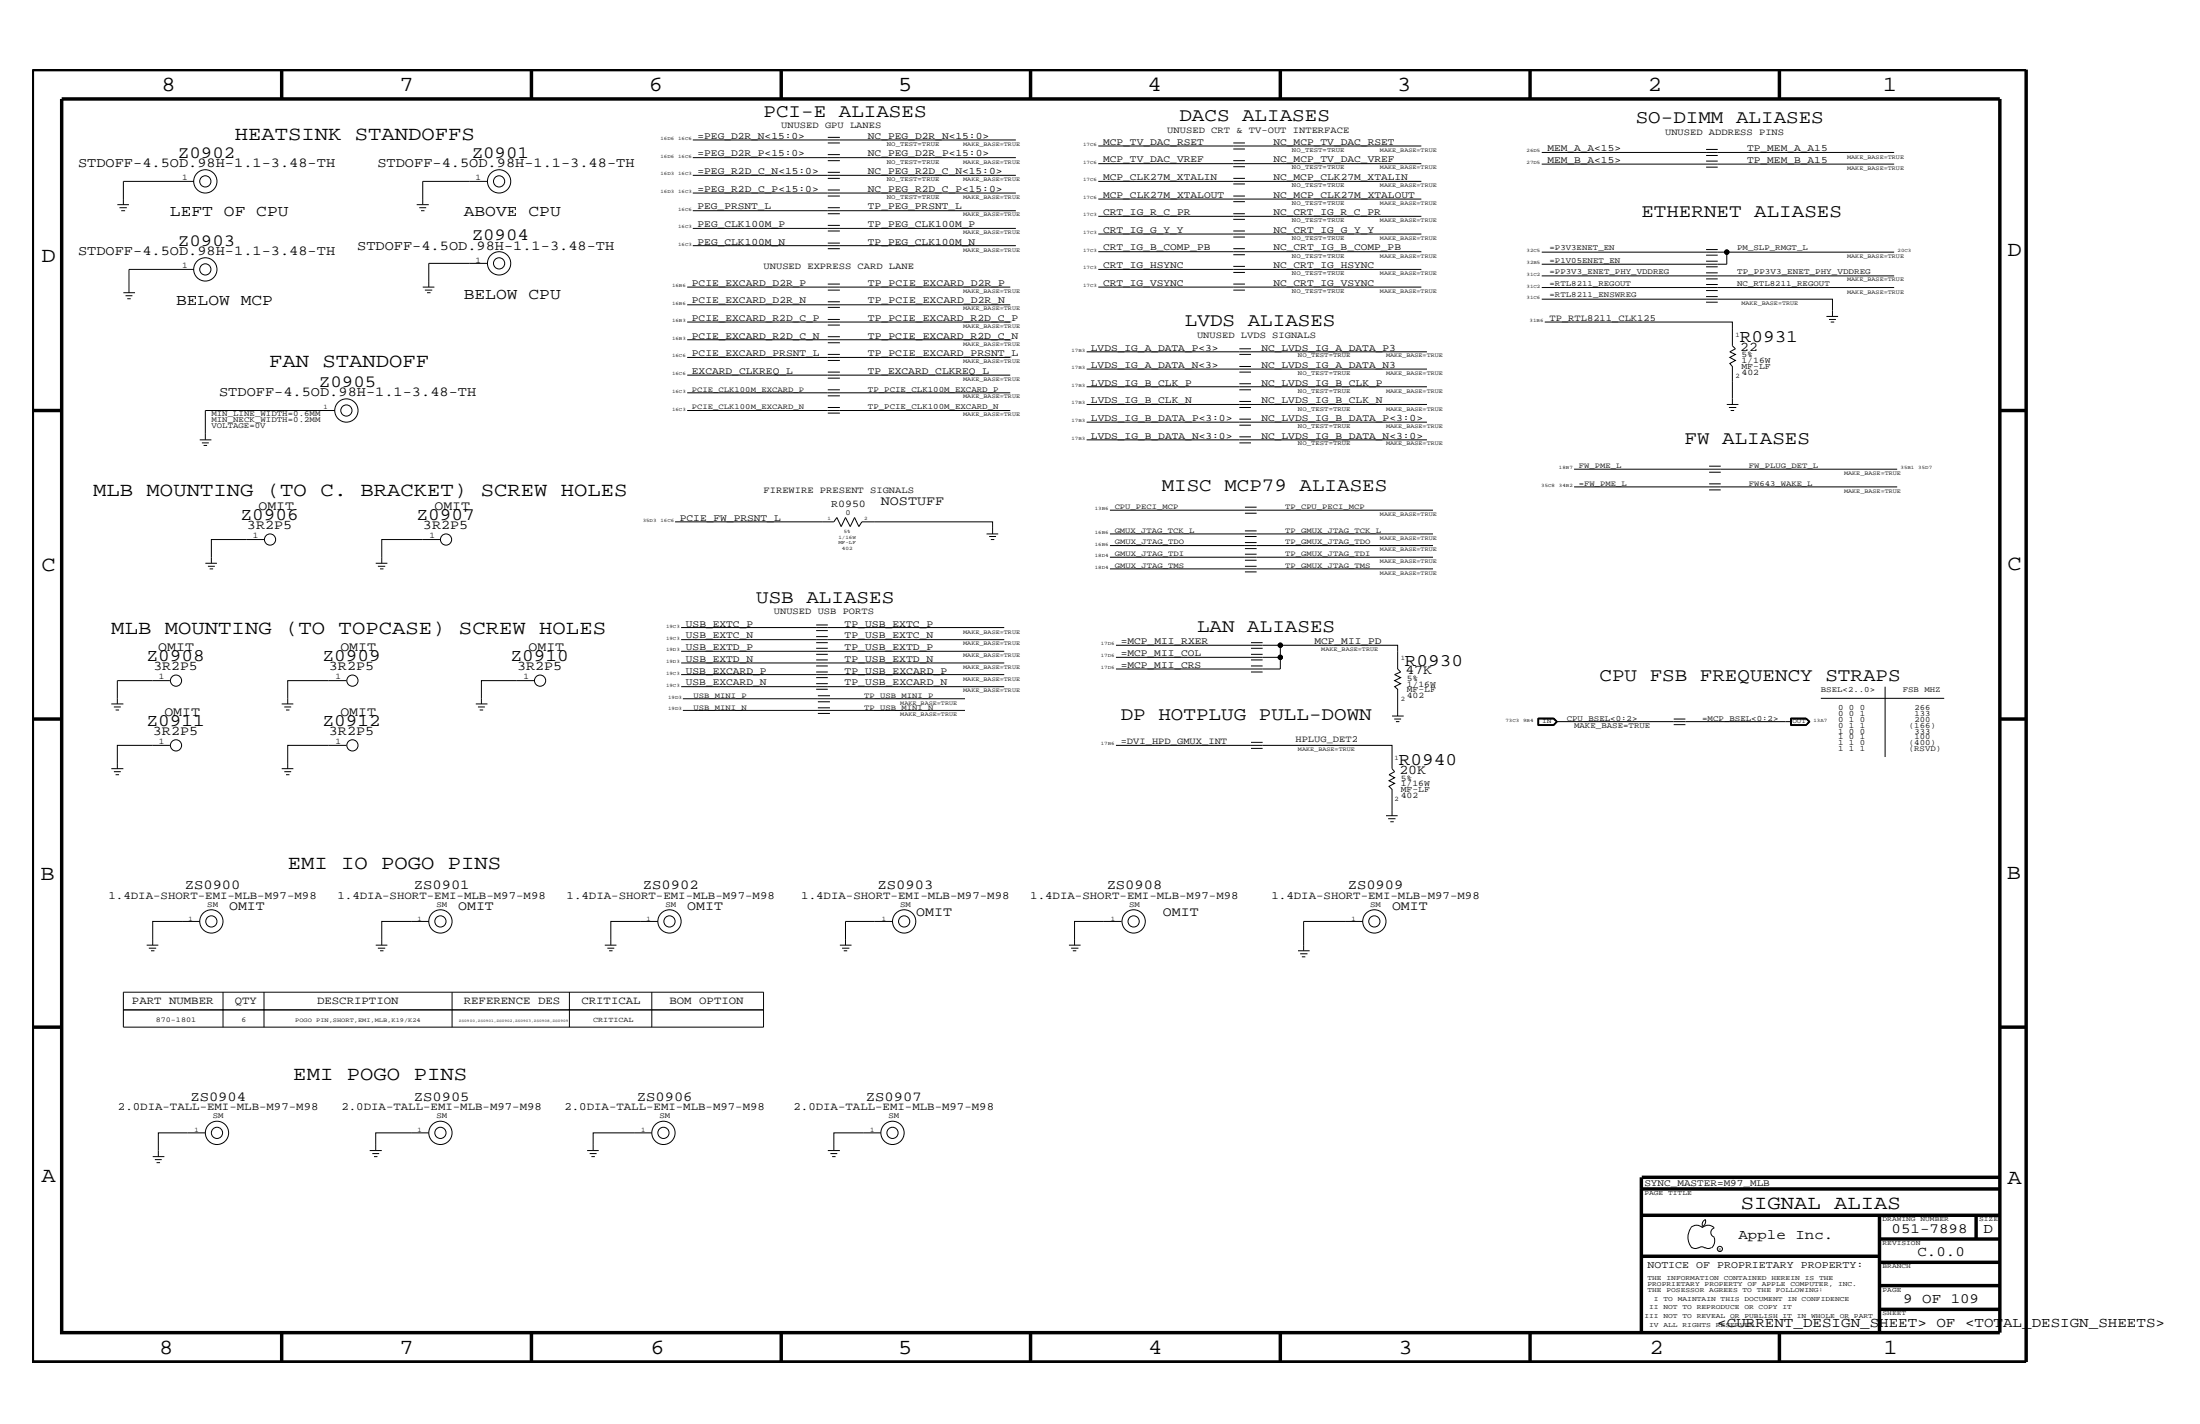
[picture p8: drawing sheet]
<svg xmlns="http://www.w3.org/2000/svg" width="432mm" height="279mm" viewBox="0 0 432 279" stroke-linecap="round" stroke-linejoin="round" font-family="sans-serif">
<g fill="none" stroke="#000" stroke-width=".2">
<path d="M38 35.6h-13.8v4.6M95.7 35.6h-12.7v4.6M136 30.9h63.4M136 37.9h63.4M136 27.5h63.4M136 34.4h63.4M162.5 31.5h2.3M162.5 30.3h2.3M162.5 38.5h2.3M162.5 37.3h2.3M162.5 28.1h2.3M162.5 27h2.3"/>
<path d="M162.5 35h2.3M162.5 33.8h2.3M215.6 35.6h63.4M215.6 39.1h63.4M215.6 32.1h63.4M215.6 28.6h63.4M242.1 31.5h2.2M242.1 38.5h2.2M242.1 28.1h2.2M242.1 35h2.2M242.1 39.6h2.2M242.1 36.1h2.2"/>
<path d="M242.1 32.7h2.2M242.1 29.2h2.2M302.6 29.9h69.2M302.6 32.2h69.2M334.9 30.5h2.2M334.9 29.3h2.2M334.9 32.8h2.2M334.9 31.6h2.2M23 40.2h2.3M23.5 40.8h1.4M23.8 41.3h.8M24.2 57.4h2.3"/>
<path d="M24.6 58h1.4M25 58.6h.7M38 52.9h-12.7v4.5M81.8 40.2h2.4M82.3 40.8h1.4M82.6 41.3h.7M83 56.3h2.3M83.4 56.9h1.4M83.8 57.4h.7M95.7 51.7h-11.5v4.6M134.9 56.3h63.4M134.9 59.8h63.4"/>
<path d="M136 41.3h63.4M136 44.8h63.4M136 48.2h63.4M162.5 40.8h2.3M162.5 56.9h2.3M162.5 41.9h2.3M162.5 59.2h2.3M162.5 55.7h2.3M162.5 45.3h2.3M162.5 44.2h2.3M162.5 48.8h2.3M162.5 47.7h2.3"/>
<path d="M215.6 56.3h63.4M215.6 52.9h63.4M215.6 49.4h63.4M215.6 45.9h63.4M215.6 42.4h63.4M242.1 56.9h2.2M242.1 41.9h2.2M242.1 55.7h2.2M242.1 45.3h2.2M242.1 48.8h2.2M242.1 50h2.2M242.1 53.5h2.2"/>
<path d="M242.1 52.3h2.2M242.1 46.5h2.2M242.1 43h2.2M302.6 58.7h57.1v3.4M302.6 49.5h69.2M302.6 56.4h69.2M302.6 54.1h69.2M334.9 50.1h2.2M334.9 49h2.2M334.9 52.4h2.2M334.9 51.3h2.2M334.9 59.3h2.2"/>
<path d="M334.9 58.2h2.2M334.9 57h2.2M334.9 55.8h2.2M334.9 54.7h2.2M334.9 53.5h2.2M338.9 49.5v2.3h-36.3M134.9 73.6h63.4M134.9 70.1h63.4M134.9 77.1h63.4M134.9 63.2h63.4M134.9 66.7h63.4M162.5 74.2h2.3"/>
<path d="M162.5 73h2.3M162.5 70.7h2.3M162.5 69.5h2.3M162.5 60.3h2.3M162.5 77.7h2.3M162.5 76.5h2.3M162.5 80h2.3M162.5 63.8h2.3M162.5 62.7h2.3M162.5 67.3h2.3M162.5 66.1h2.3M213.3 79.4h66.8"/>
<path d="M213.3 69h66.8M213.3 75.9h66.8M213.3 72.4h66.8M243.2 73h2.3M243.2 69.5h2.3M243.2 76.5h2.3M243.2 80h2.3M243.2 78.8h2.3M243.2 68.4h2.3M243.2 75.3h2.3M243.2 71.9h2.3M303.2 63.2h36.8v4.6l.6 .6-1.1 .6 1.1 .5-1.1 .6 1.1 .6-1.1 .6 .5 .6v7.5"/>
<path d="M338.9 79.4h2.3M339.3 80h1.5M358.5 62.1h2.3M359 62.7h1.3M359.3 63.2h.7M39.2 86.3h2.3M39.6 86.9h1.4M40 87.4h.6M65.7 80.5h-25.4v5.8M134.9 80.5h63.4M162.5 81.1h2.3M213.3 86.3h66.8"/>
<path d="M213.3 82.8h66.8M243.2 86.9h2.3M243.2 85.7h2.3M243.2 83.4h2.3M243.2 82.2h2.3M244.3 99.5h2.3M308.9 92.1h63.5M308.9 95.5h63.5M335.4 92.7h2.3M335.4 91.5h2.3M335.4 96.1h2.3M335.4 94.9h2.3"/>
<path d="M339.7 80.5h.7M40.3 110.5h2.3M40.8 111.1h1.4M41.1 111.6h.7M51.8 105.9h-10.3v4.6M73.7 110.5h2.3M74.2 111.1h1.4M74.6 111.6h.7M86.4 105.9h-11.5v4.6M132.5 102.4h31.2l.6-.9 .8 1.8 .8-1.8 1 1.8 .8-1.8 .9 1.8 .6-.9h25.6v2.4M193.6 104.8h2.3M194.1 105.3h1.4"/>
<path d="M194.5 105.9h.7M217.8 104.8h63.5M217.8 107h63.5M217.8 111.6h63.5M217.8 109.3h63.5M217.8 100.1h63.5M244.3 105.3h2.3M244.3 104.2h2.3M244.3 107.6h2.3M244.3 106.5h2.3M244.3 112.2h2.3M244.3 111.1h2.3"/>
<path d="M244.3 109.9h2.3M244.3 108.7h2.3M244.3 100.7h2.3M21.8 138.1h2.4M22.4 138.7h1.3M22.7 139.3h.7M33.4 133.5h-10.4v4.6M55.3 138.1h2.3M55.8 138.7h1.4M56.1 139.3h.7M68 133.5h-11.5v4.6M93.4 138.1h2.3"/>
<path d="M93.8 138.7h1.4M94.1 139.3h.7M104.9 133.5h-10.4v4.6M133.7 123.1h63.4M133.7 125.5h63.4M133.7 127.8h63.4M133.7 130.1h63.4M133.7 132.4h63.4M133.7 134.7h63.4M134 137.1h55.4M134 139.4h55.4M160.2 123.7h2.3"/>
<path d="M160.2 122.6h2.3M160.2 126.1h2.3M160.2 124.9h2.3M160.2 128.4h2.3M160.2 127.2h2.3M160.2 130.7h2.3M160.2 129.5h2.3M160.2 133h2.3M160.2 131.9h2.3M160.2 135.2h2.3M160.2 134.1h2.3M160.5 137.7h2.4"/>
<path d="M160.5 136.5h2.4M160.5 140h2.4M160.5 138.9h2.4M219 129h32.3v2.3h-32.3M219 126.6h32.3v2.4M245.5 126.1h2.3M245.5 128.4h2.3M245.5 127.2h2.3M245.5 130.7h2.3M245.5 129.5h2.3M245.5 131.9h2.3M251.3 126.6h23v4.7l.6 .6-1.2 .5 1.2 .6-1.2 .5 1.2 .6-1.2 .6 .6 .5v5.3"/>
<path d="M357.4 137h24.2M370 134.7v13.8M21.8 150.8h2.4M22.4 151.4h1.3M22.7 152h.7M33.4 146.2h-10.4v4.6M55.3 150.8h2.3M55.8 151.4h1.4M56.1 152h.7M68 146.2h-11.5v4.6M219 146.2h54.2v4.6l.5 .6-1.1 .6 1.1 .6-1.1 .6 1.1 .5-1.1 .6 .6 .6v5.1M245.5 146.8h2.3"/>
<path d="M245.5 145.7h2.3M273.2 140.5h2.3M273.6 141.1h1.4M274 141.6h.7M301.8 140.9h3.2l.6 .7-.6 .8h-3.2zM301.9 140.9v1.4h3.1l.6-.7M301.9 141h3l.7 .6-.7 .7M302 141.1h2.9l.6 .5-.6 .6h-2.9zM305.5 141.6h46.1M328.5 141.1h2.3M328.5 142.2h2.3M351.5 140.9h3l.8 .7-.8 .8h-3z"/>
<path d="M351.5 142.3h3M351.5 142.3v-1.3h3l.6 .6-.6 .7M351.6 141.1h2.9l.5 .5-.5 .6h-2.9zM354.5 140.9l.7 .7-.7 .7M272 160h2.3M272.5 160.6h1.4M272.9 161.2h.7M24.2 194.7h125.7v6.8h-125.7zM24.2 198.1h125.7M28.8 185.4h2.3M29.2 186h1.4M29.6 186.5h.7"/>
<path d="M39.2 180.8h-9.2v4.6M43.8 194.7v6.8M51.8 194.7v6.8M73.7 185.4h2.3M74.2 186h1.4M74.6 186.5h.7M84.2 180.8h-9.3v4.6M88.7 194.7v6.8M111.8 194.7v6.8M118.7 185.4h2.3M119.2 186h1.4M119.5 186.5h.7"/>
<path d="M127.9 194.7v6.8M129.1 180.8h-9.2v4.6M164.8 185.4h2.3M165.3 186h1.4M165.6 186.5h.7M175.2 180.8h-9.3v4.6M209.8 185.4h2.3M210.2 186h1.5M210.6 186.5h.6M220.1 180.8h-9.2v4.6M254.8 186.5h2.2M255.2 187.1h1.4"/>
<path d="M255.5 187.7h.7M267.5 180.8h-11.6v5.7M30 226.9h2.3M30.4 227.5h1.4M30.7 228.1h.7M40.3 222.3h-9.2v4.6M72.6 225.7h2.3M73.1 226.3h1.3M73.4 226.9h.7M84.2 222.3h-10.5v3.4M115.2 225.7h2.3M115.7 226.3h1.4"/>
<path d="M116.1 226.9h.7M127.9 222.3h-11.5v3.4M162.5 225.7h2.3M163 226.3h1.3M163.3 226.9h.7M172.9 222.3h-9.2v3.4M334.7 239.3l.1 .3a1.19 1.19 0 0 1-.6 1.1M334.8 239.3a1.02 1.02 0 0 0-.6 1.3M331.8 240.9a1.61 1.61 0 0 1 2.4 0M331.9 241a3.1 3.1 0 0 0 .2 3.9M332.1 244.8l.6 .2 .7-.2M333.4 244.9l.6-.3 .7 .3"/>
<path d="M334.1 240.9a1.61 1.61 0 0 1 2.3 0M334.6 244.8l.7 .2 .6-.2M336.4 242.8l.2 .6a1.95 1.95 0 0 1-.6 1.4M336.5 240.9a.93 .93 0 0 0-.7 .9 .93 .93 0 0 0 .7 .9"/>
<circle cx="40.3" cy="35.6" r="2.29"/>
<circle cx="40.3" cy="35.6" r="1.1"/>
<circle cx="98" cy="35.6" r="2.29"/>
<circle cx="98" cy="35.6" r="1.1"/>
<circle cx="40.3" cy="52.9" r="2.29"/>
<circle cx="40.3" cy="52.9" r="1.1"/>
<circle cx="98" cy="51.7" r="2.29"/>
<circle cx="98" cy="51.7" r="1.1"/>
<circle cx="338.9" cy="49.5" r=".42"/>
<circle cx="68" cy="80.5" r="2.29"/>
<circle cx="68" cy="80.5" r="1.1"/>
<circle cx="53" cy="105.9" r="1.1"/>
<circle cx="87.5" cy="105.9" r="1.1"/>
<circle cx="34.5" cy="133.5" r="1.1"/>
<circle cx="69.2" cy="133.5" r="1.1"/>
<circle cx="106" cy="133.5" r="1.1"/>
<circle cx="251.3" cy="126.6" r=".42"/>
<circle cx="251.3" cy="129" r=".42"/>
<circle cx="34.5" cy="146.2" r="1.1"/>
<circle cx="69.2" cy="146.2" r="1.1"/>
<circle cx="41.5" cy="180.8" r="2.29"/>
<circle cx="41.5" cy="180.8" r="1.1"/>
<circle cx="86.4" cy="180.8" r="2.29"/>
<circle cx="86.4" cy="180.8" r="1.1"/>
<circle cx="131.4" cy="180.8" r="2.29"/>
<circle cx="131.4" cy="180.8" r="1.1"/>
<circle cx="177.5" cy="180.8" r="2.29"/>
<circle cx="177.5" cy="180.8" r="1.1"/>
<circle cx="222.5" cy="180.8" r="2.29"/>
<circle cx="222.5" cy="180.8" r="1.1"/>
<circle cx="269.7" cy="180.8" r="2.29"/>
<circle cx="269.7" cy="180.8" r="1.1"/>
<circle cx="42.6" cy="222.3" r="2.29"/>
<circle cx="42.6" cy="222.3" r="1.1"/>
<circle cx="86.4" cy="222.3" r="2.29"/>
<circle cx="86.4" cy="222.3" r="1.1"/>
<circle cx="130.2" cy="222.3" r="2.29"/>
<circle cx="130.2" cy="222.3" r="1.1"/>
<circle cx="175.2" cy="222.3" r="2.29"/>
<circle cx="175.2" cy="222.3" r="1.1"/>
<circle cx="337.6" cy="245.1" r=".51"/>
</g>
<g fill="none" stroke="#000" stroke-width=".68" stroke-linecap="butt">
<path d="M6.4 13.7h391.3v253.5h-391.3zM12.1 19.4h380.4v242.1h-380.4zM55.3 13.7v5.7M104.3 13.7v5.7M153.3 13.7v5.7M202.3 13.7v5.7M251.3 13.7v5.7M300.3 13.7v5.7M349.3 13.7v5.7M6.4 80.5h5.7M392.5 80.5h5.2M6.4 141.1h5.7"/>
<path d="M392.5 141.1h5.2M6.4 201.5h5.7M392.5 201.5h5.2M322.2 231v30.5M322.2 233.3h70.3M322.2 238.4h70.3M322.2 231h70.3M368.9 238.4v23.1M387.9 238.4v4.7M322.2 246.5h46.7M368.9 256.9h23.6M368.9 252.3h23.6"/>
<path d="M368.9 247.7h23.6M368.9 243.1h23.6M55.3 261.5v5.7M104.3 261.5v5.7M153.3 261.5v5.7M202.3 261.7v5.5M251.3 261.5v5.7M300.3 261.5v5.7M349.3 261.5v5.7"/>
</g>
<g fill="#000">
<circle cx="338.9" cy="49.5" r=".42"/>
<circle cx="251.3" cy="126.6" r=".42"/>
<circle cx="251.3" cy="129" r=".42"/>
</g>
<g font-size="4.2">
<text x="31.7" y="17.8">8</text>
<text x="78.4" y="17.8">7</text>
<text x="127.3" y="17.8">6</text>
<text x="176.3" y="17.8">5</text>
<text x="225.2" y="17.8">4</text>
<text x="274.2" y="17.8">3</text>
<text x="323.4" y="17.8">2</text>
<text x="369.6" y="17.8">1</text>
<text x="8.1" y="51.3">D</text>
<text x="394" y="50.3">D</text>
<text x="8.1" y="112.1">C</text>
<text x="394" y="111.9">C</text>
<text x="8" y="172.7">B</text>
<text x="393.9" y="172.5">B</text>
<text x="8.1" y="232">A</text>
<text x="394" y="232.4">A</text>
<text x="31.2" y="265.6">8</text>
<text x="78.4" y="265.6">7</text>
<text x="127.7" y="265.6">6</text>
<text x="176.3" y="265.6">5</text>
<text x="225.4" y="265.6">4</text>
<text x="274.5" y="265.6">3</text>
<text x="323.8" y="265.6">2</text>
<text x="369.7" y="265.6">1</text>
</g>
<g font-size="3.9">
<text x="46.1" y="27.5">HEATSINK STANDOFFS</text>
<text x="52.8" y="71.9">FAN STANDOFF</text>
<text x="18.3" y="97.3">MLB MOUNTING (TO C. BRACKET) SCREW HOLES</text>
<text x="21.8" y="124.3">MLB MOUNTING (TO TOPCASE) SCREW HOLES</text>
<text x="56.5" y="170.5">EMI IO POGO PINS</text>
<text x="57.6" y="211.9">EMI POGO PINS</text>
<text x="341.7" y="237.3">SIGNAL ALIAS</text>
</g>
<g font-size="3.7">
<text x="149.9" y="22.9">PCI-E ALIASES</text>
<text x="231.5" y="23.7">DACS ALIASES</text>
<text x="321.1" y="24.2">SO-DIMM ALIASES</text>
<text x="322.2" y="42.6">ETHERNET ALIASES</text>
<text x="232.6" y="64">LVDS ALIASES</text>
<text x="330.6" y="87.1">FW ALIASES</text>
<text x="228" y="96.3">MISC MCP79 ALIASES</text>
<text x="148.4" y="118.2">USB ALIASES</text>
<text x="234.9" y="124">LAN ALIASES</text>
<text x="313.9" y="133.5">CPU FSB FREQUENCY STRAPS</text>
<text x="220" y="141.3">DP HOTPLUG PULL-DOWN</text>
</g>
<g font-size="3.5">
<text x="341.5" y="67.2">R0931</text>
<text x="47.2" y="102.1">Z0906</text>
<text x="81.7" y="102.1">Z0907</text>
<text x="28.7" y="129.7">Z0908</text>
<text x="63.3" y="129.7">Z0909</text>
<text x="100.2" y="129.7">Z0910</text>
<text x="275.8" y="130.6">R0930</text>
<text x="28.7" y="142.4">Z0911</text>
<text x="63.3" y="142.4">Z0912</text>
<text x="274.6" y="150.1">R0940</text>
</g>
<g font-size="3.4">
<text x="34.9" y="30.9">Z0902</text>
<text x="92.6" y="30.9">Z0901</text>
<text x="92.6" y="47.1">Z0904</text>
<text x="34.9" y="48.2">Z0903</text>
<text x="62.6" y="75.9">Z0905</text>
</g>
<g font-size="3.1">
<text x="33.4" y="42.4">LEFT OF CPU</text>
<text x="91" y="42.4">ABOVE CPU</text>
<text x="34.5" y="59.8">BELOW MCP</text>
<text x="91" y="58.6">BELOW CPU</text>
</g>
<g font-size="2.8">
<text x="341.2" y="243.1">Apple Inc.</text>
<text x="371.3" y="241.9">051-7898</text>
<text x="389.3" y="241.9">D</text>
<text x="376.3" y="246.5">C.0.0</text>
<text x="373.5" y="255.7">9 OF 109</text>
<text x="337.1" y="260.4">&lt;CURRENT_DESIGN_SHEET&gt; OF &lt;TOTAL_DESIGN_SHEETS&gt;</text>
</g>
<g font-size="2.7">
<text x="15.3" y="32.8">STDOFF-4.5OD.98H-1.1-3.48-TH</text>
<text x="74.1" y="32.8">STDOFF-4.5OD.98H-1.1-3.48-TH</text>
<text x="15.3" y="50.1">STDOFF-4.5OD.98H-1.1-3.48-TH</text>
<text x="70.1" y="49">STDOFF-4.5OD.98H-1.1-3.48-TH</text>
<text x="43" y="77.8">STDOFF-4.5OD.98H-1.1-3.48-TH</text>
<text x="36.3" y="174.4">ZS0900</text>
<text x="81.2" y="174.4">ZS0901</text>
<text x="126.2" y="174.4">ZS0902</text>
<text x="172.3" y="174.4">ZS0903</text>
<text x="217.2" y="174.4">ZS0908</text>
<text x="264.5" y="174.4">ZS0909</text>
<text x="37.4" y="216">ZS0904</text>
<text x="81.2" y="216">ZS0905</text>
<text x="125" y="216">ZS0906</text>
<text x="170" y="216">ZS0907</text>
</g>
<g font-size="2.6">
<text x="341.5" y="68.9">22</text>
<text x="50.7" y="100.1">OMIT</text>
<text x="85.3" y="100.1">OMIT</text>
<text x="172.9" y="99">NOSTUFF</text>
<text x="48.5" y="103.8">3R2P5</text>
<text x="83" y="103.8">3R2P5</text>
<text x="30.1" y="131.5">3R2P5</text>
<text x="31.1" y="127.8">OMIT</text>
<text x="64.6" y="131.5">3R2P5</text>
<text x="66.8" y="127.8">OMIT</text>
<text x="101.5" y="131.5">3R2P5</text>
<text x="103.7" y="127.8">OMIT</text>
<text x="275.8" y="132.3">47K</text>
<text x="32.3" y="140.5">OMIT</text>
<text x="66.8" y="140.5">OMIT</text>
<text x="30" y="144.1">3R2P5</text>
<text x="64.6" y="144.1">3R2P5</text>
<text x="274.7" y="151.9">20K</text>
<text x="45" y="178.5">OMIT</text>
<text x="89.9" y="178.5">OMIT</text>
<text x="134.9" y="178.5">OMIT</text>
<text x="179.8" y="179.7">OMIT</text>
<text x="228.3" y="179.7">OMIT</text>
<text x="273.2" y="178.5">OMIT</text>
</g>
<g font-size="2.2">
<text x="21.3" y="176.3">1.4DIA-SHORT-EMI-MLB-M97-M98</text>
<text x="66.3" y="176.3">1.4DIA-SHORT-EMI-MLB-M97-M98</text>
<text x="111.2" y="176.3">1.4DIA-SHORT-EMI-MLB-M97-M98</text>
<text x="157.3" y="176.3">1.4DIA-SHORT-EMI-MLB-M97-M98</text>
<text x="202.2" y="176.3">1.4DIA-SHORT-EMI-MLB-M97-M98</text>
<text x="249.6" y="176.3">1.4DIA-SHORT-EMI-MLB-M97-M98</text>
<text x="25.9" y="197">PART NUMBER</text>
<text x="46.1" y="197">QTY</text>
<text x="62.2" y="197">DESCRIPTION</text>
<text x="91" y="197">REFERENCE DES</text>
<text x="114.1" y="197">CRITICAL</text>
<text x="131.4" y="197">BOM OPTION</text>
<text x="23.2" y="217.8">2.0DIA-TALL-EMI-MLB-M97-M98</text>
<text x="67" y="217.8">2.0DIA-TALL-EMI-MLB-M97-M98</text>
<text x="110.8" y="217.8">2.0DIA-TALL-EMI-MLB-M97-M98</text>
<text x="155.7" y="217.8">2.0DIA-TALL-EMI-MLB-M97-M98</text>
</g>
<g font-size="2">
<text x="163.1" y="99.5">R0950</text>
<text x="323.3" y="248.9">NOTICE OF PROPRIETARY PROPERTY:</text>
</g>
<g font-size="1.9">
<text x="136.9" y="27.3">=PEG_D2R_N&lt;15:0&gt;</text>
<text x="153.3" y="25.2">UNUSED GPU LANES</text>
<text x="170.3" y="27.3">NC_PEG_D2R_N&lt;15:0&gt;</text>
<text x="216.5" y="28.4">MCP_TV_DAC_RSET</text>
<text x="229.1" y="26">UNUSED CRT &amp; TV-OUT INTERFACE</text>
<text x="249.9" y="28.4">NC_MCP_TV_DAC_RSET</text>
<text x="303.7" y="29.7">MEM_A_A&lt;15&gt;</text>
<text x="326.8" y="26.4">UNUSED ADDRESS PINS</text>
<text x="342.9" y="29.7">TP_MEM_A_A15</text>
<text x="136.9" y="34.1">=PEG_R2D_C_N&lt;15:0&gt;</text>
<text x="136.9" y="30.7">=PEG_D2R_P&lt;15:0&gt;</text>
<text x="170.3" y="34.1">NC_PEG_R2D_C_N&lt;15:0&gt;</text>
<text x="170.3" y="30.7">NC_PEG_D2R_P&lt;15:0&gt;</text>
<text x="216.5" y="35.3">MCP_CLK27M_XTALIN</text>
<text x="216.5" y="31.9">MCP_TV_DAC_VREF</text>
<text x="249.9" y="35.3">NC_MCP_CLK27M_XTALIN</text>
<text x="249.9" y="31.9">NC_MCP_TV_DAC_VREF</text>
<text x="303.7" y="31.9">MEM_B_A&lt;15&gt;</text>
<text x="342.9" y="31.9">TP_MEM_B_A15</text>
<text x="136.9" y="41.1">PEG_PRSNT_L</text>
<text x="136.9" y="37.6">=PEG_R2D_C_P&lt;15:0&gt;</text>
<text x="170.3" y="41.1">TP_PEG_PRSNT_L</text>
<text x="170.3" y="37.6">NC_PEG_R2D_C_P&lt;15:0&gt;</text>
<text x="216.5" y="38.8">MCP_CLK27M_XTALOUT</text>
<text x="249.9" y="38.8">NC_MCP_CLK27M_XTALOUT</text>
<text x="136.9" y="44.6">PEG_CLK100M_P</text>
<text x="170.3" y="44.6">TP_PEG_CLK100M_P</text>
<text x="216.5" y="45.7">CRT_IG_G_Y_Y</text>
<text x="216.5" y="42.3">CRT_IG_R_C_PR</text>
<text x="249.9" y="45.7">NC_CRT_IG_G_Y_Y</text>
<text x="249.9" y="42.3">NC_CRT_IG_R_C_PR</text>
<text x="136.9" y="48">PEG_CLK100M_N</text>
<text x="149.9" y="52.9">UNUSED EXPRESS CARD LANE</text>
<text x="170.3" y="48">TP_PEG_CLK100M_N</text>
<text x="216.5" y="52.6">CRT_IG_HSYNC</text>
<text x="216.5" y="49.1">CRT_IG_B_COMP_PB</text>
<text x="249.9" y="49.1">NC_CRT_IG_B_COMP_PB</text>
<text x="249.9" y="52.6">NC_CRT_IG_HSYNC</text>
<text x="135.8" y="59.5">PCIE_EXCARD_D2R_N</text>
<text x="135.8" y="56.1">PCIE_EXCARD_D2R_P</text>
<text x="170.3" y="59.5">TP_PCIE_EXCARD_D2R_N</text>
<text x="170.3" y="56.1">TP_PCIE_EXCARD_D2R_P</text>
<text x="216.5" y="56.1">CRT_IG_VSYNC</text>
<text x="249.9" y="56.1">NC_CRT_IG_VSYNC</text>
<text x="135.8" y="63">PCIE_EXCARD_R2D_C_P</text>
<text x="170.3" y="63">TP_PCIE_EXCARD_R2D_C_P</text>
<text x="304.1" y="63">TP_RTL8211_CLK125</text>
<text x="135.8" y="66.5">PCIE_EXCARD_R2D_C_N</text>
<text x="135.8" y="69.9">PCIE_EXCARD_PRSNT_L</text>
<text x="170.3" y="69.9">TP_PCIE_EXCARD_PRSNT_L</text>
<text x="170.3" y="66.5">TP_PCIE_EXCARD_R2D_C_N</text>
<text x="214.1" y="68.8">LVDS_IG_A_DATA_P&lt;3&gt;</text>
<text x="234.9" y="66.3">UNUSED LVDS SIGNALS</text>
<text x="247.6" y="68.8">NC_LVDS_IG_A_DATA_P3</text>
<text x="135.8" y="73.3">EXCARD_CLKREQ_L</text>
<text x="170.3" y="73.3">TP_EXCARD_CLKREQ_L</text>
<text x="214.1" y="72.2">LVDS_IG_A_DATA_N&lt;3&gt;</text>
<text x="214.1" y="75.7">LVDS_IG_B_CLK_P</text>
<text x="247.6" y="75.7">NC_LVDS_IG_B_CLK_P</text>
<text x="247.6" y="72.2">NC_LVDS_IG_A_DATA_N3</text>
<text x="214.1" y="82.6">LVDS_IG_B_DATA_P&lt;3:0&gt;</text>
<text x="214.1" y="79.1">LVDS_IG_B_CLK_N</text>
<text x="247.6" y="79.1">NC_LVDS_IG_B_CLK_N</text>
<text x="247.6" y="82.6">NC_LVDS_IG_B_DATA_P&lt;3:0&gt;</text>
<text x="214.1" y="86">LVDS_IG_B_DATA_N&lt;3:0&gt;</text>
<text x="247.6" y="86">NC_LVDS_IG_B_DATA_N&lt;3:0&gt;</text>
<text x="149.9" y="96.6">FIREWIRE PRESENT SIGNALS</text>
<text x="133.4" y="102.2">PCIE_FW_PRSNT_L</text>
<text x="134.6" y="125.3">USB_EXTC_N</text>
<text x="134.6" y="123">USB_EXTC_P</text>
<text x="151.9" y="120.5">UNUSED USB PORTS</text>
<text x="165.8" y="125.3">TP_USB_EXTC_N</text>
<text x="165.8" y="123">TP_USB_EXTC_P</text>
<text x="134.6" y="127.5">USB_EXTD_P</text>
<text x="134.6" y="129.8">USB_EXTD_N</text>
<text x="165.8" y="127.5">TP_USB_EXTD_P</text>
<text x="165.8" y="129.8">TP_USB_EXTD_N</text>
<text x="220" y="131">=MCP_MII_CRS</text>
<text x="220" y="128.7">=MCP_MII_COL</text>
<text x="220" y="126.4">=MCP_MII_RXER</text>
<text x="258" y="126.4">MCP_MII_PD</text>
<text x="134.6" y="132.2">USB_EXCARD_P</text>
<text x="134.6" y="134.5">USB_EXCARD_N</text>
<text x="165.8" y="132.2">TP_USB_EXCARD_P</text>
<text x="165.8" y="134.5">TP_USB_EXCARD_N</text>
<text x="220" y="146">=DVI_HPD_GMUX_INT</text>
<text x="254.3" y="145.7">HPLUG_DET2</text>
<text x="322.7" y="232.7">SYNC_MASTER=M97_MLB</text>
</g>
<g font-size="1.7">
<text x="35.8" y="35.3">1</text>
<text x="93.3" y="35.3">1</text>
<text x="35.8" y="52.6">1</text>
<text x="93.3" y="51.5">1</text>
<text x="341.8" y="70.1">5%</text>
<text x="341.8" y="71.3">1/16W</text>
<text x="341.8" y="73.6">402</text>
<text x="341.8" y="72.4">MF-LF</text>
<text x="49.7" y="105.5">1</text>
<text x="84.3" y="105.5">1</text>
<text x="31.2" y="133.2">1</text>
<text x="65.8" y="133.2">1</text>
<text x="102.7" y="133.2">1</text>
<text x="276.1" y="137">402</text>
<text x="276.1" y="135.8">MF-LF</text>
<text x="276.1" y="133.5">5%</text>
<text x="276.1" y="134.7">1/16W</text>
<text x="31.2" y="145.9">1</text>
<text x="65.8" y="145.9">1</text>
<text x="274.9" y="155.5">MF-LF</text>
<text x="274.9" y="153.2">5%</text>
<text x="274.9" y="154.3">1/16W</text>
<text x="274.9" y="156.6">402</text>
</g>
<g font-size="1.6">
<text x="304.1" y="53.8">=PP3V3_ENET_PHY_VDDREG</text>
<text x="304.1" y="51.5">=P1V05ENET_EN</text>
<text x="304.1" y="49.1">=P3V3ENET_EN</text>
<text x="341" y="53.8">TP_PP3V3_ENET_PHY_VDDREG</text>
<text x="341" y="49.1">PM_SLP_RMGT_L</text>
<text x="304.1" y="58.4">=RTL8211_ENSWREG</text>
<text x="304.1" y="56.1">=RTL8211_REGOUT</text>
<text x="341" y="56.1">NC_RTL8211_REGOUT</text>
<text x="170.3" y="76.8">TP_PCIE_CLK100M_EXCARD_P</text>
<text x="41.5" y="82.8">MIN_NECK_WIDTH=0.2MM</text>
<text x="41.5" y="81.6">MIN_LINE_WIDTH=0.6MM</text>
<text x="170.3" y="80.3">TP_PCIE_CLK100M_EXCARD_N</text>
<text x="41.5" y="84">VOLTAGE=0V</text>
<text x="357.4" y="135.8">BSEL&lt;2..0&gt;</text>
<text x="373.5" y="135.8">FSB MHZ</text>
<text x="307.5" y="141.4">CPU_BSEL&lt;0:2&gt;</text>
<text x="308.9" y="142.8">MAKE_BASE=TRUE</text>
<text x="334.1" y="141.4">=MCP_BSEL&lt;0:2&gt;</text>
<text x="360.8" y="140.5">0 0 1</text>
<text x="360.8" y="141.6">0 1 0</text>
<text x="360.8" y="139.3">0 0 0</text>
<text x="360.8" y="142.8">0 1 1</text>
<text x="360.8" y="144">1 0 0</text>
<text x="374.6" y="142.8">(166)</text>
<text x="375.8" y="139.3">266</text>
<text x="375.8" y="140.5">133</text>
<text x="375.8" y="144">333</text>
<text x="375.8" y="141.6">200</text>
<text x="360.8" y="147.3">1 1 1</text>
<text x="360.8" y="145.1">1 0 1</text>
<text x="360.8" y="146.2">1 1 0</text>
<text x="374.6" y="147.3">(RSVD)</text>
<text x="374.6" y="146.2">(400)</text>
<text x="375.8" y="145.1">100</text>
<text x="40.7" y="177.9">SM</text>
<text x="85.6" y="177.9">SM</text>
<text x="130.6" y="177.9">SM</text>
<text x="176.7" y="177.9">SM</text>
<text x="221.6" y="177.9">SM</text>
<text x="268.9" y="177.9">SM</text>
<text x="41.8" y="219.4">SM</text>
<text x="85.6" y="219.4">SM</text>
<text x="129.4" y="219.4">SM</text>
<text x="174.4" y="219.4">SM</text>
</g>
<g font-size="1.5">
<text x="135.8" y="76.8">PCIE_CLK100M_EXCARD_P</text>
<text x="135.8" y="80.3">PCIE_CLK100M_EXCARD_N</text>
<text x="309.9" y="91.8">FW_PME_L</text>
<text x="309.9" y="95.3">=FW_PME_L</text>
<text x="343.2" y="91.8">FW_PLUG_DET_L</text>
<text x="343.2" y="95.3">FW643_WAKE_L</text>
<text x="165.9" y="101.1">0</text>
<text x="218.8" y="99.9">CPU_PECI_MCP</text>
<text x="252.2" y="99.9">TP_CPU_PECI_MCP</text>
<text x="218.8" y="104.5">GMUX_JTAG_TCK_L</text>
<text x="218.8" y="106.8">GMUX_JTAG_TDO</text>
<text x="252.2" y="104.5">TP_GMUX_JTAG_TCK_L</text>
<text x="252.2" y="106.8">TP_GMUX_JTAG_TDO</text>
<text x="218.8" y="111.4">GMUX_JTAG_TMS</text>
<text x="218.8" y="109.1">GMUX_JTAG_TDI</text>
<text x="252.2" y="109.1">TP_GMUX_JTAG_TDI</text>
<text x="252.2" y="111.4">TP_GMUX_JTAG_TMS</text>
<text x="136.1" y="136.9">USB_MINI_P</text>
<text x="169.6" y="136.9">TP_USB_MINI_P</text>
<text x="136.1" y="139.2">USB_MINI_N</text>
<text x="169.6" y="139.2">TP_USB_MINI_N</text>
</g>
<g font-size="1.4">
<text x="340.6" y="66.1">1</text>
<text x="340.6" y="74.2">2</text>
<text x="63.5" y="80.3">1</text>
<text x="274.9" y="129.5">1</text>
<text x="274.9" y="137.6">2</text>
<text x="302.7" y="141.9">IN</text>
<text x="351.8" y="141.9">OUT</text>
<text x="273.7" y="149.1">1</text>
<text x="273.7" y="157.2">2</text>
<text x="37" y="180.6">1</text>
<text x="82" y="180.6">1</text>
<text x="126.9" y="180.6">1</text>
<text x="173.1" y="180.6">1</text>
<text x="218" y="180.6">1</text>
<text x="265.3" y="180.6">1</text>
<text x="30.6" y="200.4">870-1801</text>
<text x="47.4" y="200.4">6</text>
<text x="116.4" y="200.4">CRITICAL</text>
<text x="38.2" y="222.1">1</text>
<text x="82" y="222.1">1</text>
<text x="125.8" y="222.1">1</text>
<text x="170.8" y="222.1">1</text>
<text x="322.7" y="234.4">PAGE TITLE</text>
<text x="369.5" y="239.6">DRAWING NUMBER</text>
<text x="388.5" y="239.6">SIZE</text>
<text x="369.5" y="244.2">REVISION</text>
<text x="323.3" y="251.1">THE INFORMATION CONTAINED HEREIN IS THE</text>
<text x="369.5" y="248.9">BRANCH</text>
<text x="323.3" y="253.4">THE POSESSOR AGREES TO THE FOLLOWING:</text>
<text x="323.3" y="252.3">PROPRIETARY PROPERTY OF APPLE COMPUTER, INC.</text>
<text x="323.7" y="256.9">II NOT TO REPRODUCE OR COPY IT</text>
<text x="324.6" y="255.2">I TO MAINTAIN THIS DOCUMENT IN CONFIDENCE</text>
<text x="369.5" y="253.4">PAGE</text>
<text x="322.7" y="258.6">III NOT TO REVEAL OR PUBLISH IT IN WHOLE OR PART</text>
<text x="323.7" y="260.4">IV ALL RIGHTS RESERVED</text>
<text x="369.5" y="258.1">SHEET</text>
</g>
<g font-size="1.3">
<text x="174.1" y="28.6">NO_TEST=TRUE</text>
<text x="253.6" y="29.8">NO_TEST=TRUE</text>
<text x="174.1" y="35.6">NO_TEST=TRUE</text>
<text x="174.1" y="32.1">NO_TEST=TRUE</text>
<text x="253.6" y="33.2">NO_TEST=TRUE</text>
<text x="174.1" y="39.1">NO_TEST=TRUE</text>
<text x="253.6" y="40.2">NO_TEST=TRUE</text>
<text x="253.6" y="36.7">NO_TEST=TRUE</text>
<text x="253.6" y="47.1">NO_TEST=TRUE</text>
<text x="253.6" y="43.6">NO_TEST=TRUE</text>
<text x="253.6" y="50.6">NO_TEST=TRUE</text>
<text x="253.6" y="57.4">NO_TEST=TRUE</text>
<text x="253.6" y="54">NO_TEST=TRUE</text>
<text x="254.8" y="70.1">NO_TEST=TRUE</text>
<text x="254.8" y="77.1">NO_TEST=TRUE</text>
<text x="254.8" y="73.6">NO_TEST=TRUE</text>
<text x="254.8" y="80.5">NO_TEST=TRUE</text>
<text x="254.8" y="87.4">NO_TEST=TRUE</text>
<text x="254.8" y="84">NO_TEST=TRUE</text>
</g>
<g font-size="1.2">
<text x="189.1" y="28.6">MAKE_BASE=TRUE</text>
<text x="270.8" y="29.8">MAKE_BASE=TRUE</text>
<text x="189.1" y="35.6">MAKE_BASE=TRUE</text>
<text x="189.1" y="32.1">MAKE_BASE=TRUE</text>
<text x="270.8" y="33.2">MAKE_BASE=TRUE</text>
<text x="362.5" y="33.4">MAKE_BASE=TRUE</text>
<text x="362.5" y="31.1">MAKE_BASE=TRUE</text>
<text x="189.1" y="39.1">MAKE_BASE=TRUE</text>
<text x="270.8" y="40.2">MAKE_BASE=TRUE</text>
<text x="270.8" y="36.7">MAKE_BASE=TRUE</text>
<text x="189.1" y="42.4">MAKE_BASE=TRUE</text>
<text x="189.1" y="45.9">MAKE_BASE=TRUE</text>
<text x="270.8" y="47.1">MAKE_BASE=TRUE</text>
<text x="270.8" y="43.6">MAKE_BASE=TRUE</text>
<text x="189.1" y="49.4">MAKE_BASE=TRUE</text>
<text x="270.8" y="50.6">MAKE_BASE=TRUE</text>
<text x="362.5" y="50.7">MAKE_BASE=TRUE</text>
<text x="189.1" y="57.4">MAKE_BASE=TRUE</text>
<text x="270.8" y="57.4">MAKE_BASE=TRUE</text>
<text x="270.8" y="54">MAKE_BASE=TRUE</text>
<text x="341.8" y="59.9">MAKE_BASE=TRUE</text>
<text x="362.5" y="57.6">MAKE_BASE=TRUE</text>
<text x="362.5" y="55.2">MAKE_BASE=TRUE</text>
<text x="189.1" y="60.9">MAKE_BASE=TRUE</text>
<text x="189.1" y="64.4">MAKE_BASE=TRUE</text>
<text x="189.1" y="71.3">MAKE_BASE=TRUE</text>
<text x="189.1" y="67.8">MAKE_BASE=TRUE</text>
<text x="272" y="70.1">MAKE_BASE=TRUE</text>
<text x="189.1" y="74.8">MAKE_BASE=TRUE</text>
<text x="272" y="77.1">MAKE_BASE=TRUE</text>
<text x="272" y="73.6">MAKE_BASE=TRUE</text>
<text x="189.1" y="78.2">MAKE_BASE=TRUE</text>
<text x="189.1" y="81.6">MAKE_BASE=TRUE</text>
<text x="272" y="80.5">MAKE_BASE=TRUE</text>
<text x="272" y="87.4">MAKE_BASE=TRUE</text>
<text x="272" y="84">MAKE_BASE=TRUE</text>
<text x="361.9" y="93.2">MAKE_BASE=TRUE</text>
<text x="270.8" y="101.3">MAKE_BASE=TRUE</text>
<text x="361.9" y="96.6">MAKE_BASE=TRUE</text>
<text x="270.8" y="105.9">MAKE_BASE=TRUE</text>
<text x="270.8" y="108.1">MAKE_BASE=TRUE</text>
<text x="270.8" y="110.5">MAKE_BASE=TRUE</text>
<text x="270.8" y="112.8">MAKE_BASE=TRUE</text>
<text x="189.1" y="124.3">MAKE_BASE=TRUE</text>
<text x="189.1" y="129">MAKE_BASE=TRUE</text>
<text x="189.1" y="126.6">MAKE_BASE=TRUE</text>
<text x="189.1" y="131.3">MAKE_BASE=TRUE</text>
<text x="259.3" y="127.8">MAKE_BASE=TRUE</text>
<text x="189.1" y="133.5">MAKE_BASE=TRUE</text>
<text x="189.1" y="135.8">MAKE_BASE=TRUE</text>
<text x="176.7" y="140.6">MAKE_BASE=TRUE</text>
<text x="176.7" y="138.3">MAKE_BASE=TRUE</text>
<text x="254.8" y="147.3">MAKE_BASE=TRUE</text>
<text x="58" y="200.4">POGO PIN,SHORT,EMI,MLB,K19/K24</text>
</g>
<g font-size="1">
<text x="129.6" y="27.5">16D6</text>
<text x="133.1" y="27.5">16C6</text>
<text x="212.6" y="28.6">17C6</text>
<text x="299.6" y="29.9">26D5</text>
<text x="129.6" y="34.4">16D3</text>
<text x="129.6" y="30.9">16D6</text>
<text x="133.1" y="34.4">16C3</text>
<text x="133.1" y="30.9">16C6</text>
<text x="212.6" y="35.6">17C6</text>
<text x="212.6" y="32.1">17C6</text>
<text x="299.6" y="32.2">27D5</text>
<text x="129.6" y="37.9">16D3</text>
<text x="133.1" y="41.3">16C6</text>
<text x="133.1" y="37.9">16C3</text>
<text x="212.6" y="39.1">17C6</text>
<text x="133.1" y="44.8">16C3</text>
<text x="212.6" y="45.9">17C3</text>
<text x="212.6" y="42.4">17C3</text>
<text x="133.1" y="48.2">16C3</text>
<text x="212.6" y="52.9">17C3</text>
<text x="212.6" y="49.4">17C3</text>
<text x="299.6" y="51.8">32B5</text>
<text x="299.6" y="49.5">32C5</text>
<text x="372.4" y="49.5">20C3</text>
<text x="131.9" y="59.8">16B6</text>
<text x="131.9" y="56.3">16B6</text>
<text x="212.6" y="56.3">17C3</text>
<text x="299.6" y="58.7">31C6</text>
<text x="299.6" y="54.1">31C2</text>
<text x="299.6" y="56.4">31C2</text>
<text x="131.9" y="63.2">16B3</text>
<text x="300.2" y="63.2">31B6</text>
<text x="131.9" y="66.7">16B3</text>
<text x="131.9" y="70.1">16C6</text>
<text x="210.3" y="69">17B3</text>
<text x="131.9" y="77.1">16C3</text>
<text x="131.9" y="73.6">16C6</text>
<text x="210.3" y="72.4">17B3</text>
<text x="210.3" y="75.9">17B3</text>
<text x="131.9" y="80.5">16C3</text>
<text x="210.3" y="82.8">17B3</text>
<text x="210.3" y="79.4">17B3</text>
<text x="210.3" y="86.3">17B3</text>
<text x="302.5" y="95.5">35C8</text>
<text x="306" y="92.1">18B7</text>
<text x="306" y="95.5">34B2</text>
<text x="373" y="92.1">35B1</text>
<text x="376.5" y="92.1">35D7</text>
<text x="214.9" y="100.1">13B6</text>
<text x="126.2" y="102.4">35D3</text>
<text x="129.6" y="102.4">16C6</text>
<text x="162.4" y="102.1">1</text>
<text x="164.5" y="106.8">MF-LF</text>
<text x="164.5" y="105.7">1/16W</text>
<text x="165.2" y="108">402</text>
<text x="165.6" y="104.5">5%</text>
<text x="169.6" y="102.1">2</text>
<text x="214.9" y="104.8">16B6</text>
<text x="214.9" y="107">16B6</text>
<text x="214.9" y="111.6">18D4</text>
<text x="214.9" y="109.3">18D4</text>
<text x="130.7" y="125.5">19C3</text>
<text x="130.7" y="123.1">19C3</text>
<text x="130.7" y="127.8">19D3</text>
<text x="130.7" y="130.1">19D3</text>
<text x="216.1" y="131.3">17D6</text>
<text x="216.1" y="126.6">17D6</text>
<text x="216.1" y="129">17D6</text>
<text x="130.7" y="134.7">19C3</text>
<text x="130.7" y="132.4">19C3</text>
<text x="131.1" y="137.1">19D3</text>
<text x="131.1" y="139.4">19D3</text>
<text x="295.5" y="141.6">73C3</text>
<text x="299" y="141.6">9B4</text>
<text x="355.9" y="141.6">13A7</text>
<text x="216.1" y="146.2">17B6</text>
</g>
<text font-size=".9" x="337.3" y="245.4">R</text>
<text font-size=".8" x="90.1" y="200.4">ZS0900,ZS0901,ZS0902,ZS0903,ZS0908,ZS0909</text>
</svg>
